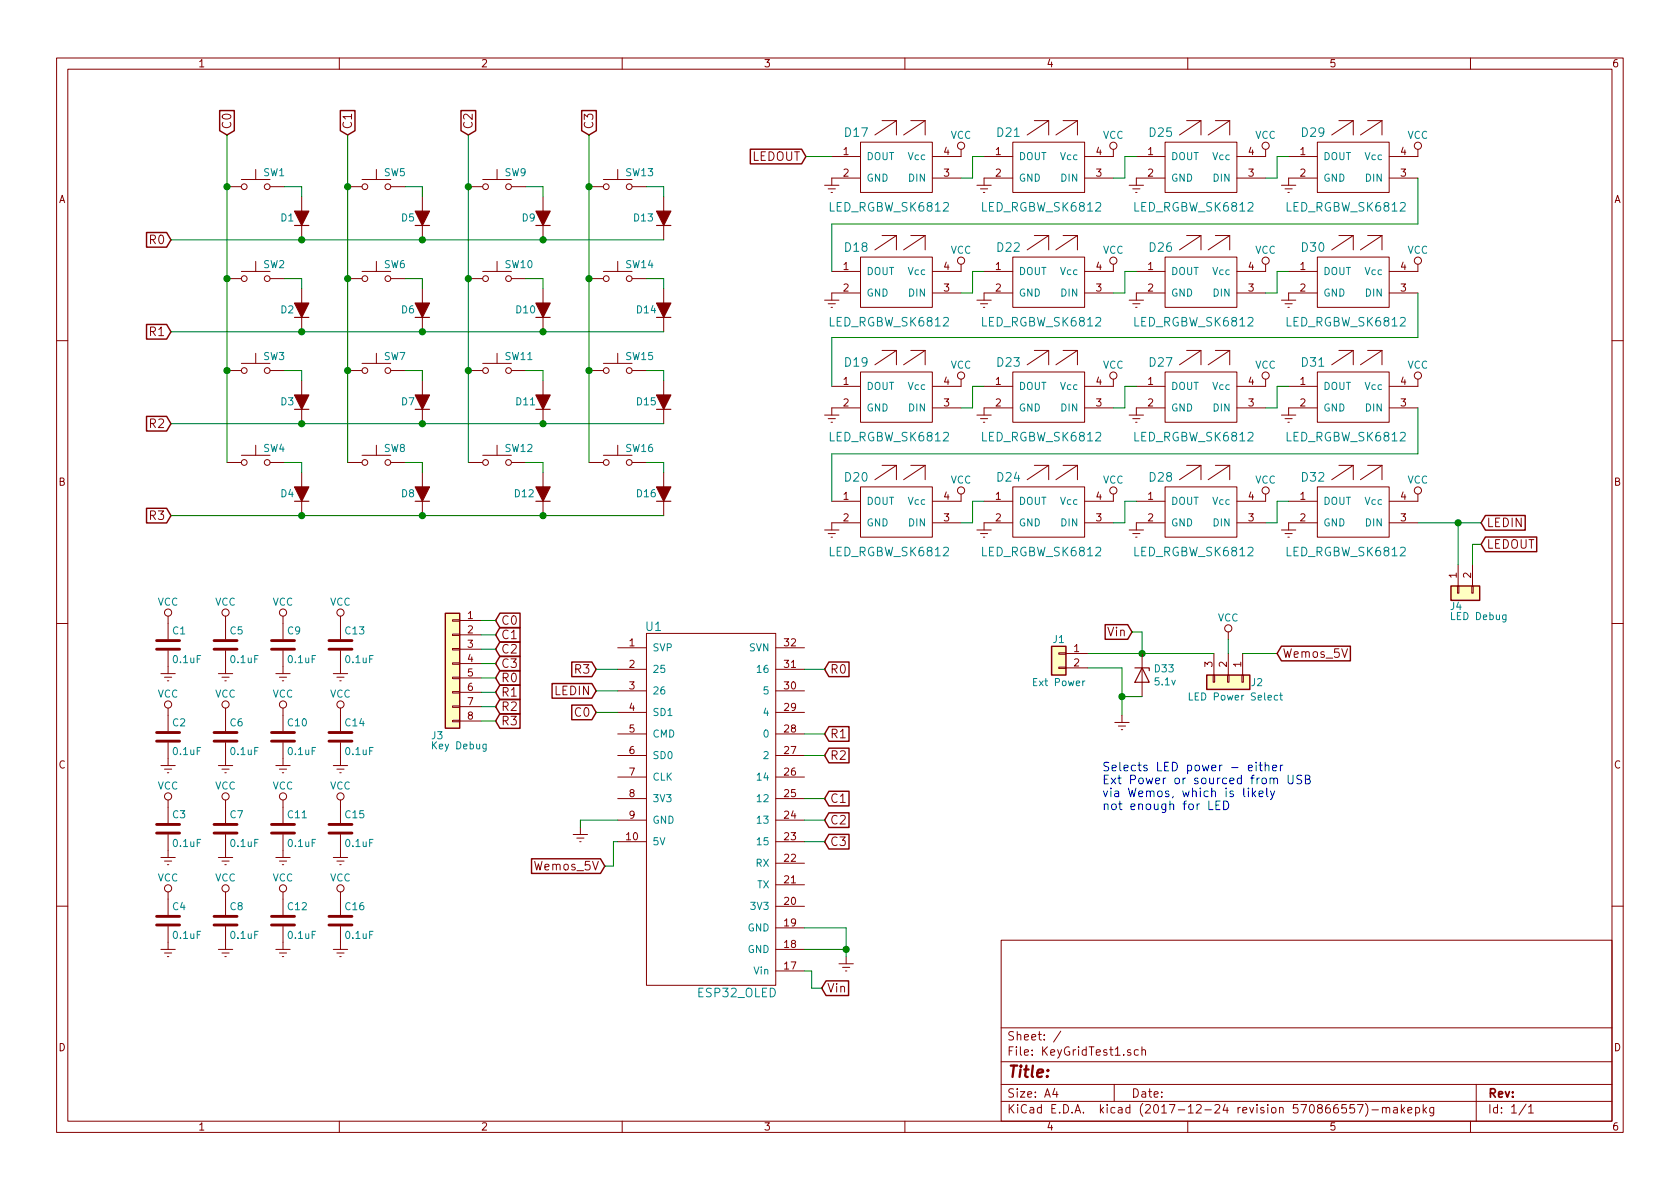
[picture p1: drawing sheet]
<svg xmlns="http://www.w3.org/2000/svg" width="297mm" height="210mm" viewBox="0 0 297 210" stroke-linecap="round" stroke-linejoin="round" font-family="sans-serif">
<g fill="none" stroke="#840000" stroke-width=".18">
<path d="M10 10.3h277v189.9h-277zM12 12.2h273v186.1h-273zM60 10.3v1.9M110 10.3v1.9M160 10.3v1.9M210 10.3v1.9M260 10.3v1.9M40.1 33h2.6M42.7 31.7h5.1M45.2 30v1.7M47.8 33h2.5M53.3 34.8v7.6"/>
<path d="M61.5 33h2.5M64 31.7h5.1M66.5 30v1.7M69.1 33h2.5M74.7 34.8v7.6M82.8 33h2.5M85.3 31.7h5.1M87.9 30v1.7M90.4 33h2.6M96 34.8v7.6M104.1 33h2.6M106.7 31.7h5.1"/>
<path d="M109.2 30v1.7M111.8 33h2.5M117.3 34.8v7.6M145.8 32.8h2.5M146.4 33.4h1.3M146.9 34h.3M147.1 27.7h5M152.1 25.1h12.7v8.9h-12.7zM152.1 31.5h-5v1.3M156 21.3h2.5l-3.8 2.6M158.5 21.3v2.6M161 21.3h2.6"/>
<path d="M163.6 21.3l-3.8 2.6M163.6 21.3v2.6M164.8 31.5h5.1M169.9 26.4v1.3h-5.1M172.7 32.8h2.6M173.4 33.4h1.2M173.9 34h.2M174 27.7h5.1M179.1 25.1h12.7v8.9h-12.7zM179.1 31.5h-5.1v1.3M182.9 21.3h2.5l-3.8 2.6M185.4 21.3v2.6"/>
<path d="M188 21.3h2.5M190.5 21.3l-3.8 2.6M190.5 21.3v2.6M191.8 31.5h5M196.8 26.4v1.3h-5M199.6 32.8h2.6M200.3 33.4h1.2M200.8 34h.2M200.9 27.7h5.1M206 25.1h12.7v8.9h-12.7zM206 31.5h-5.1v1.3M209.8 21.3h2.5l-3.8 2.6"/>
<path d="M212.3 21.3v2.6M214.9 21.3h2.5M217.4 21.3l-3.8 2.6M217.4 21.3v2.6M218.7 31.5h5.1M223.8 26.4v1.3h-5.1M226.6 32.8h2.5M227.2 33.4h1.3M227.7 34h.3M227.8 27.7h5.1M232.9 25.1h12.7v8.9h-12.7zM232.9 31.5h-5.1v1.3"/>
<path d="M236.7 21.3h2.6l-3.8 2.6M239.3 21.3v2.6M241.8 21.3h2.5M244.3 21.3l-3.8 2.6M244.3 21.3v2.6M245.6 31.5h5.1M250.7 26.4v1.3h-5.1M40.1 49.3h2.6M42.7 48h5.1M45.2 46.2v1.8M47.8 49.3h2.5M53.3 51v7.7"/>
<path d="M61.5 49.3h2.5M64 48h5.1M66.5 46.2v1.8M69.1 49.3h2.5M74.7 51v7.7M82.8 49.3h2.5M85.3 48h5.1M87.9 46.2v1.8M90.4 49.3h2.6M96 51v7.7M104.1 49.3h2.6M106.7 48h5.1"/>
<path d="M109.2 46.2v1.8M111.8 49.3h2.5M117.3 51v7.7M145.8 53.1h2.5M146.4 53.7h1.3M146.9 54.4h.3M147.1 48h5M152.1 45.5h12.7v8.9h-12.7zM152.1 51.8h-5v1.3M156 41.7h2.5l-3.8 2.5M158.5 41.7v2.5M161 41.7h2.6"/>
<path d="M163.6 41.7v2.5M163.6 41.7l-3.8 2.5M164.8 51.8h5.1M169.9 46.7v1.3h-5.1M172.7 53.1h2.6M173.4 53.7h1.2M173.9 54.4h.2M174 48h5.1M179.1 45.5h12.7v8.9h-12.7zM179.1 51.8h-5.1v1.3M182.9 41.7h2.5l-3.8 2.5M185.4 41.7v2.5"/>
<path d="M188 41.7h2.5M190.5 41.7v2.5M190.5 41.7l-3.8 2.5M191.8 51.8h5M196.8 46.7v1.3h-5M199.6 53.1h2.6M200.3 53.7h1.2M200.8 54.4h.2M200.9 48h5.1M206 45.5h12.7v8.9h-12.7zM206 51.8h-5.1v1.3M209.8 41.7h2.5l-3.8 2.5"/>
<path d="M212.3 41.7v2.5M214.9 41.7h2.5M217.4 41.7v2.5M217.4 41.7l-3.8 2.5M218.7 51.8h5.1M223.8 46.7v1.3h-5.1M226.6 53.1h2.5M227.2 53.7h1.3M227.7 54.4h.3M227.8 48h5.1M232.9 45.5h12.7v8.9h-12.7zM232.9 51.8h-5.1v1.3"/>
<path d="M236.7 41.7h2.6l-3.8 2.5M239.3 41.7v2.5M241.8 41.7h2.5M244.3 41.7v2.5M244.3 41.7l-3.8 2.5M245.6 51.8h5.1M250.7 46.7v1.3h-5.1M10 60.2h2M40.1 65.5h2.6M42.7 64.3h5.1M45.2 62.5v1.8M45.2 78.7v1.8"/>
<path d="M47.8 65.5h2.5M53.3 67.3v7.6M61.5 65.5h2.5M64 64.3h5.1M66.5 62.5v1.8M66.5 78.7v1.8M69.1 65.5h2.5M74.7 67.3v7.6M82.8 65.5h2.5M85.3 64.3h5.1M87.9 62.5v1.8M87.9 78.7v1.8"/>
<path d="M90.4 65.5h2.6M96 67.3v7.6M104.1 65.5h2.6M106.7 64.3h5.1M109.2 62.5v1.8M109.2 78.7v1.8M111.8 65.5h2.5M117.3 67.3v7.6M145.8 73.4h2.5M146.4 74h1.3M146.9 74.7h.3M147.1 68.3h5"/>
<path d="M152.1 65.8h12.7v8.9h-12.7zM152.1 72.1h-5v1.3M156 62h2.5l-3.8 2.5M158.5 62v2.5M161 62h2.6M163.6 62v2.5M163.6 62l-3.8 2.5M164.8 72.1h5.1M169.9 67.1v1.2h-5.1M172.7 73.4h2.6M173.4 74h1.2M173.9 74.7h.2"/>
<path d="M174 68.3h5.1M179.1 65.8h12.7v8.9h-12.7zM179.1 72.1h-5.1v1.3M182.9 62h2.5l-3.8 2.5M185.4 62v2.5M188 62h2.5M190.5 62v2.5M190.5 62l-3.8 2.5M191.8 72.1h5M196.8 67.1v1.2h-5M199.6 73.4h2.6M200.3 74h1.2"/>
<path d="M200.8 74.7h.2M200.9 68.3h5.1M206 65.8h12.7v8.9h-12.7zM206 72.1h-5.1v1.3M209.8 62h2.5l-3.8 2.5M212.3 62v2.5M214.9 62h2.5M217.4 62v2.5M217.4 62l-3.8 2.5M218.7 72.1h5.1M223.8 67.1v1.2h-5.1M226.6 73.4h2.5"/>
<path d="M227.2 74h1.3M227.7 74.7h.3M227.8 68.3h5.1M232.9 65.8h12.7v8.9h-12.7zM232.9 72.1h-5.1v1.3M236.7 62h2.6l-3.8 2.5M239.3 62v2.5M241.8 62h2.5M244.3 62v2.5M244.3 62l-3.8 2.5M245.6 72.1h5.1M250.7 67.1v1.2h-5.1"/>
<path d="M285 60.2h2M40.1 81.8h2.6M42.7 80.5h5.1M47.8 81.8h2.5M53.3 83.6v7.6M61.5 81.8h2.5M64 80.5h5.1M69.1 81.8h2.5M74.7 83.6v7.6M82.8 81.8h2.5M85.3 80.5h5.1M90.4 81.8h2.6"/>
<path d="M96 83.6v7.6M104.1 81.8h2.6M106.7 80.5h5.1M111.8 81.8h2.5M117.3 83.6v7.6M145.8 93.7h2.5M146.4 94.4h1.3M146.9 95h.3M147.1 88.6h5M152.1 86.1h12.7v8.9h-12.7zM152.1 92.5h-5v1.2M156 82.3h2.5l-3.8 2.5"/>
<path d="M158.5 82.3v2.5M161 82.3h2.6M163.6 82.3v2.5M163.6 82.3l-3.8 2.5M164.8 92.5h5.1M169.9 87.4v1.2h-5.1M172.7 93.7h2.6M173.4 94.4h1.2M173.9 95h.2M174 88.6h5.1M179.1 86.1h12.7v8.9h-12.7zM179.1 92.5h-5.1v1.2"/>
<path d="M182.9 82.3h2.5l-3.8 2.5M185.4 82.3v2.5M188 82.3h2.5M190.5 82.3v2.5M190.5 82.3l-3.8 2.5M191.8 92.5h5M196.8 87.4v1.2h-5M199.6 93.7h2.6M200.3 94.4h1.2M200.8 95h.2M200.9 88.6h5.1M206 86.1h12.7v8.9h-12.7z"/>
<path d="M206 92.5h-5.1v1.2M209.8 82.3h2.5l-3.8 2.5M212.3 82.3v2.5M214.9 82.3h2.5M217.4 82.3v2.5M217.4 82.3l-3.8 2.5M218.7 92.5h5.1M223.8 87.4v1.2h-5.1M226.6 93.7h2.5M227.2 94.4h1.3M227.7 95h.3M227.8 88.6h5.1"/>
<path d="M232.9 86.1h12.7v8.9h-12.7zM232.9 92.5h-5.1v1.2M236.7 82.3h2.6l-3.8 2.5M239.3 82.3v2.5M241.8 82.3h2.5M244.3 82.3v2.5M244.3 82.3l-3.8 2.5M245.6 92.5h5.1M250.7 87.4v1.2h-5.1M257.8 99.8v3.8M260.3 99.8v3.8M10 110.3h2"/>
<path d="M28.4 119.1h2.6M29.1 119.8h1.3M29.7 109v4M29.7 115.1v4M38.6 119.1h2.5M39.2 119.8h1.3M39.9 109v4M39.9 115.1v4M48.8 119.1h2.5M49.4 119.8h1.3M50 109v4M50 115.1v4"/>
<path d="M58.9 119.1h2.6M59.6 119.8h1.2M60.2 109v4M60.2 115.1v4M80 119.8h1.3v.2h-1.3zM80 117.2h1.3v.3h-1.3zM80 114.7h1.3v.2h-1.3zM80 112.1h1.3v.3h-1.3zM80 109.6h1.3v.2h-1.3zM81.3 109.7h3.8M81.3 112.3h3.8M81.3 114.8h3.8"/>
<path d="M81.3 117.3h3.8M81.3 119.9h3.8M109.2 114.5h5.1M109.2 118.4h5.1M114.3 112h22.9v62.2h-22.9zM137.2 114.5h5M137.2 118.4h5M187.2 118h1.3v.2h-1.3zM187.2 115.4h1.3v.3h-1.3zM188.5 115.6h3.8M188.5 118.1h3.8M201.9 115.6v7.6"/>
<path d="M214.5 119.4h.3v1.2h-.3zM214.6 115.6v3.8M217 119.4h.3v1.2h-.3zM217.2 111.8v1.2M217.2 115.6v3.8M219.6 119.4h.2v1.2h-.2zM219.7 115.6v3.8M257.7 103.6h.2v1.3h-.2zM260.2 103.6h.3v1.3h-.3zM285 110.3h2M28.4 135.4h2.6M29.1 136h1.3"/>
<path d="M29.6 120.4h.2M29.6 136.6h.2M29.7 125.2v4.1M29.7 131.3v4.1M38.6 135.4h2.5M39.2 136h1.3M39.8 120.4h.2M39.8 136.6h.2M39.9 125.2v4.1M39.9 131.3v4.1M48.8 135.4h2.5M49.4 136h1.3"/>
<path d="M49.9 120.4h.3M49.9 136.6h.3M50 125.2v4.1M50 131.3v4.1M58.9 135.4h2.6M59.6 136h1.2M60.1 120.4h.2M60.1 136.6h.2M60.2 125.2v4.1M60.2 131.3v4.1M80 127.4h1.3v.2h-1.3zM80 124.8h1.3v.3h-1.3z"/>
<path d="M80 122.3h1.3v.2h-1.3zM81.3 122.4h3.8M81.3 125h3.8M81.3 127.5h3.8M109.2 122.2h5.1M109.2 126h5.1M109.2 129.8h5.1M109.2 133.6h5.1M109.2 137.4h5.1M137.2 122.2h5M137.2 126h5M137.2 129.8h5"/>
<path d="M137.2 133.6h5M137.2 137.4h5M197.1 127.8h2.5M197.7 128.4h1.3M198.2 129h.3M198.4 126.5v1.3M28.4 151.6h2.6M29.1 152.3h1.3M29.6 152.9h.2M29.7 141.5v4M29.7 147.6v4M29.7 157.7v4.1"/>
<path d="M38.6 151.6h2.5M39.2 152.3h1.3M39.8 152.9h.2M39.9 141.5v4M39.9 147.6v4M39.9 157.7v4.1M48.8 151.6h2.5M49.4 152.3h1.3M49.9 152.9h.3M50 141.5v4M50 147.6v4M50 157.7v4.1"/>
<path d="M58.9 151.6h2.6M59.6 152.3h1.2M60.1 152.9h.2M60.2 141.5v4M60.2 147.6v4M60.2 157.7v4.1M101.3 147.6h2.6M102 148.2h1.3M102.5 148.8h.2M102.6 146.3v1.3M109.2 141.2h5.1M109.2 145h5.1"/>
<path d="M109.2 148.8h5.1M137.2 141.2h5M137.2 145h5M137.2 148.8h5M137.2 156.5h5M137.2 152.6h5M10 160.2h2M28.4 167.9h2.6M29.1 168.5h1.3M29.6 169.2h.2M29.7 163.8v4.1M38.6 167.9h2.5"/>
<path d="M39.2 168.5h1.3M39.8 169.2h.2M39.9 163.8v4.1M48.8 167.9h2.5M49.4 168.5h1.3M49.9 169.2h.3M50 163.8v4.1M58.9 167.9h2.6M59.6 168.5h1.2M60.1 169.2h.2M60.2 163.8v4.1M137.2 167.9h5"/>
<path d="M137.2 160.3h5M137.2 171.7h5M137.2 164.1h5M148.3 170.4h2.6M149 171.1h1.2M149.5 171.7h.2M149.6 169.2v1.2M177 166.3h108v32h-108zM285 160.2h2M60 198.3v1.9M110 198.3v1.9M160 198.3v1.9"/>
<path d="M177 194.8h108M177 191.8h108M177 187.8h108M177 181.8h108M186.5 192.5l-.4 1h1M186.8 193v1M187.6 182.3l-1.3 2M197 191.8v3M199.9 185.7l-.4-.1-.2 .2 .1 .2 .5 .2v.3h-.6M201.3 185.7l-.5-.1-.2 .3v.6l.2 .1 .5-.1M201.9 185.7l.2-.1 .4 .1v.9M201.9 185.1v1.5"/>
<path d="M210 198.3v1.9M238 195.3h-.7l-.1 .7 .2-.1 .5 .1 .2 .2-.1 .5-.2 .1-.6-.1M239.4 195.3h-.7v.7l.2-.1 .5 .1 .1 .2-.1 .5-.2 .1-.5-.1M240 195.3h1l-.6 1.5M241.4 195.1a1.71 1.71 0 0 1 0 2.3M242.6 196.3h1.1M244.4 196l.1-.1a.37 .37 0 0 1 .6 .1v.8M244.4 195.8v1M245.1 196l.2-.2 .3 .1 .1 .9M246.4 195.9h.6l.1 .9M247.1 196.2l-.5 .1-.2 .2 .2 .3 .5-.1M247.8 195.3v1.5"/>
<path d="M247.9 196.3l.5 .5M248.4 195.8l-.6 .6M248.9 196.3l.7-.1v-.3l-.5-.1-.2 .2 .1 .7h.6M250.3 195.9l.4-.1 .3 .3-.1 .6-.2 .1-.4-.1M250.3 195.8v1.5M251.6 195.3v1.5M251.8 196.3l.4 .5M252.2 195.8l-.6 .6M253.5 195.8v1.2l-.3 .3h-.3M253.5 195.9l-.4-.1-.3 .3 .1 .6 .2 .1 .4-.1M260 198.3v1.9M261 191.8v6.5"/>
<path d="M269.8 195.2l-1.2 2M270.3 195.8l.4-.5v1.5M270.3 196.8h.8"/>
<circle cx="43.2" cy="33" r=".51"/>
<circle cx="47.2" cy="33" r=".51"/>
<circle cx="64.5" cy="33" r=".51"/>
<circle cx="68.6" cy="33" r=".51"/>
<circle cx="85.9" cy="33" r=".51"/>
<circle cx="89.9" cy="33" r=".51"/>
<circle cx="107.2" cy="33" r=".51"/>
<circle cx="111.3" cy="33" r=".51"/>
<circle cx="169.9" cy="25.8" r=".63"/>
<circle cx="196.8" cy="25.8" r=".63"/>
<circle cx="223.8" cy="25.8" r=".63"/>
<circle cx="250.7" cy="25.8" r=".63"/>
<circle cx="43.2" cy="49.3" r=".51"/>
<circle cx="47.2" cy="49.3" r=".51"/>
<circle cx="64.5" cy="49.3" r=".51"/>
<circle cx="68.6" cy="49.3" r=".51"/>
<circle cx="85.9" cy="49.3" r=".51"/>
<circle cx="89.9" cy="49.3" r=".51"/>
<circle cx="107.2" cy="49.3" r=".51"/>
<circle cx="111.3" cy="49.3" r=".51"/>
<circle cx="169.9" cy="46.1" r=".63"/>
<circle cx="196.8" cy="46.1" r=".63"/>
<circle cx="223.8" cy="46.1" r=".63"/>
<circle cx="250.7" cy="46.1" r=".63"/>
<circle cx="43.2" cy="65.5" r=".51"/>
<circle cx="47.2" cy="65.5" r=".51"/>
<circle cx="64.5" cy="65.5" r=".51"/>
<circle cx="68.6" cy="65.5" r=".51"/>
<circle cx="85.9" cy="65.5" r=".51"/>
<circle cx="89.9" cy="65.5" r=".51"/>
<circle cx="107.2" cy="65.5" r=".51"/>
<circle cx="111.3" cy="65.5" r=".51"/>
<circle cx="169.9" cy="66.4" r=".63"/>
<circle cx="196.8" cy="66.4" r=".63"/>
<circle cx="223.8" cy="66.4" r=".63"/>
<circle cx="250.7" cy="66.4" r=".63"/>
<circle cx="43.2" cy="81.8" r=".51"/>
<circle cx="47.2" cy="81.8" r=".51"/>
<circle cx="64.5" cy="81.8" r=".51"/>
<circle cx="68.6" cy="81.8" r=".51"/>
<circle cx="85.9" cy="81.8" r=".51"/>
<circle cx="89.9" cy="81.8" r=".51"/>
<circle cx="107.2" cy="81.8" r=".51"/>
<circle cx="111.3" cy="81.8" r=".51"/>
<circle cx="169.9" cy="86.7" r=".63"/>
<circle cx="196.8" cy="86.7" r=".63"/>
<circle cx="223.8" cy="86.7" r=".63"/>
<circle cx="250.7" cy="86.7" r=".63"/>
<circle cx="29.7" cy="108.3" r=".63"/>
<circle cx="39.9" cy="108.3" r=".63"/>
<circle cx="50" cy="108.3" r=".63"/>
<circle cx="60.2" cy="108.3" r=".63"/>
<circle cx="217.2" cy="111.1" r=".63"/>
<circle cx="29.7" cy="124.6" r=".63"/>
<circle cx="39.9" cy="124.6" r=".63"/>
<circle cx="50" cy="124.6" r=".63"/>
<circle cx="60.2" cy="124.6" r=".63"/>
<circle cx="29.7" cy="157.1" r=".63"/>
<circle cx="29.7" cy="140.8" r=".63"/>
<circle cx="39.9" cy="140.8" r=".63"/>
<circle cx="39.9" cy="157.1" r=".63"/>
<circle cx="50" cy="140.8" r=".63"/>
<circle cx="50" cy="157.1" r=".63"/>
<circle cx="60.2" cy="157.1" r=".63"/>
<circle cx="60.2" cy="140.8" r=".63"/>
</g>
<g fill="none" stroke="#840000" stroke-width=".2">
<path d="M52.1 39.9h2.5M73.4 39.9h2.5M94.7 39.9h2.6M116.1 39.9h2.5M52.1 56.1h2.5M73.4 56.1h2.5M94.7 56.1h2.6M116.1 56.1h2.5M52.1 72.4h2.5M73.4 72.4h2.5M94.7 72.4h2.6M116.1 72.4h2.5"/>
<path d="M52.1 88.6h2.5M73.4 88.6h2.5M94.7 88.6h2.6M116.1 88.6h2.5M200.7 118.1h2.5v.5M201.9 118.1l1.3 2.5h-2.5z"/>
</g>
<g fill="#840000" stroke="#840000" stroke-width=".2">
<path d="M52.1 37.3h2.5l-1.3 2.6z"/>
<path d="M73.4 37.3h2.5l-1.2 2.6z"/>
<path d="M94.7 37.3h2.6l-1.3 2.6z"/>
<path d="M116.1 37.3h2.5l-1.3 2.6z"/>
<path d="M52.1 53.6h2.5l-1.3 2.5z"/>
<path d="M73.4 53.6h2.5l-1.2 2.5z"/>
<path d="M94.7 53.6h2.6l-1.3 2.5z"/>
<path d="M116.1 53.6h2.5l-1.3 2.5z"/>
<path d="M52.1 69.8h2.5l-1.3 2.6z"/>
<path d="M73.4 69.8h2.5l-1.2 2.6z"/>
<path d="M94.7 69.8h2.6l-1.3 2.6z"/>
<path d="M116.1 69.8h2.5l-1.3 2.6z"/>
<path d="M52.1 86.1h2.5l-1.3 2.5z"/>
<path d="M73.4 86.1h2.5l-1.2 2.5z"/>
<path d="M94.7 86.1h2.6l-1.3 2.5z"/>
<path d="M116.1 86.1h2.5l-1.3 2.5z"/>
</g>
<g fill="none" stroke="#840000" stroke-width=".25">
<path d="M38.8 19.6h2.6v3.5l-1.3 .8-1.3-.8zM60.2 19.6h2.6v3.5l-1.3 .8-1.3-.8zM81.5 19.6h2.6v3.5l-1.3 .8-1.3-.8zM102.8 19.6h2.6v3.5l-1.3 .8-1.3-.8zM132.7 26.4h9l.8 1.3-.8 1.3h-9zM25.9 41.1h3.6l.7 1.3-.7 1.3h-3.6zM25.9 57.4h3.6l.7 1.3-.7 1.3h-3.6zM25.9 73.6h3.6l.7 1.3-.7 1.3h-3.6zM25.9 89.9h3.6l.7 1.3-.7 1.3h-3.6zM262.6 91.2h7.1v2.5h-7.1l-.7-1.2zM262.6 95h9.1v2.6h-9.1l-.7-1.3zM78.7 108.5h2.6v20.3h-2.6z"/>
<path d="M88.4 108.4h3.5v2.6h-3.5l-.8-1.3zM88.4 118.6h3.5v2.6h-3.5l-.8-1.3zM88.4 111h3.5v2.6h-3.5l-.8-1.3zM88.4 113.5h3.5v2.6h-3.5l-.8-1.3zM88.4 116h3.5v2.6h-3.5l-.8-1.3zM101.1 117.1h3.5l.8 1.3-.8 1.3h-3.5zM146.6 117.1h3.5v2.6h-3.5l-.8-1.3zM185.9 114.3h2.6v5.1h-2.6zM195.4 110.5h4l.8 1.3-.8 1.2h-4zM213.4 119.4h7.6v2.5h-7.6zM226.6 114.3h12.2v2.6h-12.2l-.8-1.3zM256.5 103.6h5.1v2.6h-5.1z"/>
<path d="M88.4 126.2h3.5v2.6h-3.5l-.8-1.3zM88.4 121.1h3.5v2.6h-3.5l-.8-1.3zM88.4 123.7h3.5v2.6h-3.5l-.8-1.3zM97.6 120.9h7l.8 1.3-.8 1.3h-7zM101.1 124.7h3.5l.8 1.3-.8 1.3h-3.5zM146.6 132.3h3.5v2.6h-3.5l-.8-1.3zM146.6 128.5h3.5v2.6h-3.5l-.8-1.3zM146.6 139.9h3.5v2.6h-3.5l-.8-1.3zM94 151.9h12.2l.7 1.3-.7 1.3h-12.2zM146.6 143.7h3.5v2.6h-3.5l-.8-1.3zM146.6 147.5h3.5v2.6h-3.5l-.8-1.3zM146 173.5h4v2.5h-4l-.7-1.3z"/>
</g>
<g fill="none" stroke="#840000" stroke-width=".51">
<path d="M27.7 114.8h4M27.7 113.3h4M37.8 114.8h4.1M37.8 113.3h4.1M48 114.8h4.1M48 113.3h4.1M58.2 114.8h4M58.2 113.3h4M27.7 131.1h4M27.7 129.5h4M37.8 131.1h4.1M37.8 129.5h4.1"/>
<path d="M48 131.1h4.1M48 129.5h4.1M58.2 131.1h4M58.2 129.5h4M27.7 147.3h4M27.7 145.8h4M37.8 147.3h4.1M37.8 145.8h4.1M48 147.3h4.1M48 145.8h4.1M58.2 147.3h4M58.2 145.8h4"/>
<path d="M27.7 163.6h4M27.7 162h4M37.8 163.6h4.1M37.8 162h4.1M48 163.6h4.1M48 162h4.1M58.2 163.6h4M58.2 162h4"/>
</g>
<g fill="none" stroke="#008400" stroke-width=".18">
<path d="M40.1 23.9v57.9M50.3 33h3v1.8M61.5 23.9v57.9M71.6 33h3.1v1.8M82.8 23.9v57.9M93 33h3v1.8M104.1 23.9v57.9M114.3 33h3v1.8M142.5 27.7h4.6M174 27.7h-2v3.8h-2.1M200.9 27.7h-2v3.8h-2.1M227.8 27.7h-2v3.8h-2"/>
<path d="M250.7 31.5v8.1h-103.6v8.4M30.2 42.4h87.1M30.2 58.7h87.1M50.3 49.3h3v1.7M71.6 49.3h3.1v1.7M93 49.3h3v1.7M114.3 49.3h3v1.7M174 48h-2v3.8h-2.1M200.9 48h-2v3.8h-2.1M227.8 48h-2v3.8h-2M250.7 51.8v7.9h-103.6v8.6M30.2 74.9h87.1"/>
<path d="M50.3 65.5h3v1.8M71.6 65.5h3.1v1.8M93 65.5h3v1.8M114.3 65.5h3v1.8M174 68.3h-2v3.8h-2.1M200.9 68.3h-2v3.8h-2.1M227.8 68.3h-2v3.8h-2M250.7 72.1v8.2h-103.6v8.3M30.2 91.2h87.1M50.3 81.8h3v1.8M71.6 81.8h3.1v1.8M93 81.8h3v1.8"/>
<path d="M114.3 81.8h3v1.8M174 88.6h-2v3.9h-2.1M200.9 88.6h-2v3.9h-2.1M227.8 88.6h-2v3.9h-2M250.7 92.5h11.2M257.8 92.5v7.3M261.9 96.3h-1.6v3.5M85.1 112.3h2.5M85.1 109.7h2.5M85.1 114.8h2.5M85.1 117.3h2.5M85.1 119.9h2.5"/>
<path d="M105.4 118.4h3.8M142.2 118.4h3.6M192.3 115.6h22.3M192.3 118.1h6.1v8.4M200.2 111.8h1.7v3.8M217.2 113v2.6M219.7 115.6h6.1M85.1 122.4h2.5M85.1 125h2.5M85.1 127.5h2.5M105.4 122.2h3.8M105.4 126h3.8"/>
<path d="M142.2 129.8h3.6M142.2 133.6h3.6M198.4 123.2h3.5M109.2 145h-6.6v1.3M109.2 148.8h-.7v4.4h-1.6M142.2 145h3.6M142.2 141.2h3.6M142.2 148.8h3.6M142.2 164.1h7.4v5.1M142.2 167.9h7.4M142.2 171.7h1.3v3h1.8"/>
</g>
<g fill="#008400" stroke="#008400" stroke-width=".25">
<circle cx="149.6" cy="167.9" r=".51"/>
<circle cx="201.9" cy="115.6" r=".51"/>
<circle cx="40.1" cy="33" r=".51"/>
<circle cx="61.5" cy="33" r=".51"/>
<circle cx="82.8" cy="33" r=".51"/>
<circle cx="96" cy="42.4" r=".51"/>
<circle cx="74.7" cy="42.4" r=".51"/>
<circle cx="53.3" cy="42.4" r=".51"/>
<circle cx="104.1" cy="33" r=".51"/>
<circle cx="104.1" cy="49.3" r=".51"/>
<circle cx="82.8" cy="49.3" r=".51"/>
<circle cx="61.5" cy="49.3" r=".51"/>
<circle cx="40.1" cy="49.3" r=".51"/>
<circle cx="53.3" cy="58.7" r=".51"/>
<circle cx="74.7" cy="58.7" r=".51"/>
<circle cx="96" cy="58.7" r=".51"/>
<circle cx="40.1" cy="65.5" r=".51"/>
<circle cx="61.5" cy="65.5" r=".51"/>
<circle cx="82.8" cy="65.5" r=".51"/>
<circle cx="104.1" cy="65.5" r=".51"/>
<circle cx="96" cy="74.9" r=".51"/>
<circle cx="74.7" cy="74.9" r=".51"/>
<circle cx="53.3" cy="74.9" r=".51"/>
<circle cx="53.3" cy="91.2" r=".51"/>
<circle cx="74.7" cy="91.2" r=".51"/>
<circle cx="96" cy="91.2" r=".51"/>
<circle cx="257.8" cy="92.5" r=".51"/>
<circle cx="198.4" cy="123.2" r=".51"/>
</g>
<g fill="#ffffc2" stroke="#ffffc2" stroke-width=".18">
<path d="M213.4 119.4h7.6v2.5h-7.6z"/>
<path d="M185.9 114.3h2.6v5.1h-2.6z"/>
<path d="M256.5 103.6h5.1v2.6h-5.1z"/>
<path d="M78.7 108.5h2.6v20.3h-2.6z"/>
</g>
<path d="M86 131.6l-.1 1.1-.2 .2-.3-.1M86 131.6h-.4l-.2 .2 .1 .6h.5M191.8 120.4l-.4 .2M210.3 122.5v1.3h.6M225.9 123h-.4l-.2 .2 .1 .5h.5M226.3 123h.4M226.4 122.5v1.1l.3 .2" fill="none" stroke="#008484" stroke-width=".18"/>
<g fill="none" stroke="#0000c2" stroke-width=".18">
<path d="M219.9 139.4v1.3l.2 .2M220.7 135.8l.7-.1v-.3l-.5-.1-.2 .2 .1 .7h.6M220.7 139.4v.1M220.7 139.9v1M221.4 139.4v1.5M222 139.9l-.6 .6M222.1 134.8v.1M222.1 135.3v1M222.6 135.3h.6M222.8 134.8v1.3l.1 .1 .3 .1M223.7 135.4l.2-.1 .4 .1 .1 .9M223.7 134.8v1.5"/>
<path d="M224 139.4v1.3l.2 .2M224.6 139.9l.4 1M225 135.8l.7-.1v-.3l-.5-.1-.2 .2 .1 .7h.6M225.2 137.8l.2-.2 .4 .1 .1 .9M225.4 139.9l-.5 1.3-.3 .2M226.4 135.3v1M226.8 135.3l-.3 .1-.1 .2M227.8 137.1v1.2l.2 .3h.3l.3-.3v-1.2M230.1 137.2l-.5-.1-.2 .1v.5l.6 .2 .1 .4-.2 .3-.6-.1M230.8 137.8l.7-.1 .1-.2-.1-.3-.7-.1v1.5h.6l.3-.3a.41 .41 0 0 0-.4-.5M213.7 141.7v1.5h.8M215 142.4h.5"/>
<path d="M215.7 141.7h-.7v1.5h.7M216.4 141.7a.77 .77 0 0 1 .9 .7 .77 .77 0 0 1-.9 .8zM221.6 140.3l.4 .6M222.6 140.4l.7-.2v-.3h-.5l-.2 .2 .1 .7h.6"/>
</g>
<text font-size="2.8" fill="#840000" x="178" y="190.5">Title:</text>
<g font-size="2.1" fill="#840000">
<text x="40.9" y="23" transform="rotate(-90 40.9 23)">C0</text>
<text x="62.2" y="23" transform="rotate(-90 62.2 23)">C1</text>
<text x="83.6" y="23" transform="rotate(-90 83.6 23)">C2</text>
<text x="104.9" y="23" transform="rotate(-90 104.9 23)">C3</text>
<text x="132.8" y="28.4">LEDOUT</text>
<text x="26.6" y="43.2">R0</text>
<text x="26.6" y="59.4">R1</text>
<text x="26.6" y="75.7">R2</text>
<text x="26.6" y="91.9">R3</text>
<text x="262.8" y="93.2">LEDIN</text>
<text x="262.8" y="97">LEDOUT</text>
<text x="88.5" y="110.5">C0</text>
<text x="88.5" y="113">C1</text>
<text x="195.9" y="112.5">Vin</text>
<text x="88.5" y="115.6">C2</text>
<text x="88.5" y="118.1">C3</text>
<text x="101.8" y="119.1">R3</text>
<text x="146.7" y="119.1">R0</text>
<text x="226.7" y="116.3">Wemos_5V</text>
<text x="88.5" y="120.6">R0</text>
<text x="88.5" y="123.2">R1</text>
<text x="88.5" y="125.7">R2</text>
<text x="98.1" y="122.9">LEDIN</text>
<text x="88.5" y="128.3">R3</text>
<text x="101.8" y="126.7">C0</text>
<text x="146.7" y="130.6">R1</text>
<text x="146.7" y="134.4">R2</text>
<text x="146.7" y="142">C1</text>
<text x="146.7" y="145.8">C2</text>
<text x="146.7" y="149.6">C3</text>
<text x="94.7" y="153.9">Wemos_5V</text>
<text x="146.2" y="175.5">Vin</text>
<text x="178" y="184">Sheet: /</text>
<text x="178" y="186.7">File: KeyGridTest1.sch</text>
<text x="178" y="196.9">KiCad E.D.A. kicad (2017-12-24 revision 570866557)-makepkg</text>
<text x="178" y="194.1">Size: A4</text>
<text x="200" y="194.1">Date:</text>
<text x="263" y="194.1">Rev:</text>
<text x="263" y="196.9">Id: 1/1</text>
</g>
<g font-size="2.1" fill="#008484">
<text x="149.5" y="24.2">D17</text>
<text x="176.4" y="24.2">D21</text>
<text x="203.3" y="24.2">D25</text>
<text x="230.2" y="24.2">D29</text>
<text x="146.7" y="37.4">LED_RGBW_SK6812</text>
<text x="173.7" y="37.4">LED_RGBW_SK6812</text>
<text x="200.6" y="37.4">LED_RGBW_SK6812</text>
<text x="227.5" y="37.4">LED_RGBW_SK6812</text>
<text x="149.5" y="44.5">D18</text>
<text x="176.4" y="44.5">D22</text>
<text x="203.3" y="44.5">D26</text>
<text x="230.2" y="44.5">D30</text>
<text x="146.7" y="57.7">LED_RGBW_SK6812</text>
<text x="173.7" y="57.7">LED_RGBW_SK6812</text>
<text x="200.6" y="57.7">LED_RGBW_SK6812</text>
<text x="227.5" y="57.7">LED_RGBW_SK6812</text>
<text x="149.5" y="64.8">D19</text>
<text x="176.4" y="64.8">D23</text>
<text x="203.3" y="64.8">D27</text>
<text x="230.2" y="64.8">D31</text>
<text x="146.7" y="78">LED_RGBW_SK6812</text>
<text x="173.7" y="78">LED_RGBW_SK6812</text>
<text x="200.6" y="78">LED_RGBW_SK6812</text>
<text x="227.5" y="78">LED_RGBW_SK6812</text>
<text x="149.5" y="85.2">D20</text>
<text x="176.4" y="85.2">D24</text>
<text x="203.3" y="85.2">D28</text>
<text x="230.2" y="85.2">D32</text>
<text x="146.7" y="98.4">LED_RGBW_SK6812</text>
<text x="173.7" y="98.4">LED_RGBW_SK6812</text>
<text x="200.6" y="98.4">LED_RGBW_SK6812</text>
<text x="227.5" y="98.4">LED_RGBW_SK6812</text>
<text x="114.2" y="111.6">U1</text>
<text x="123.5" y="176.3">ESP32_OLED</text>
</g>
<g font-size="2.1" fill="#0000c2">
<text x="194.8" y="136.4">Selects LED power - either</text>
<text x="194.8" y="138.7">Ext Power or sourced from USB</text>
<text x="194.8" y="141">via Wemos, which is likely</text>
<text x="194.8" y="143.3">not enough for LED</text>
</g>
<g font-size="1.8" fill="#840000">
<text x="35" y="11.9">1</text>
<text x="85" y="11.9">2</text>
<text x="135" y="11.9">3</text>
<text x="185" y="11.9">4</text>
<text x="235" y="11.9">5</text>
<text x="285" y="11.9">6</text>
<text x="149.1" y="27.4">1</text>
<text x="166.9" y="27.4">4</text>
<text x="176" y="27.4">1</text>
<text x="193.8" y="27.4">4</text>
<text x="203" y="27.4">1</text>
<text x="220.8" y="27.4">4</text>
<text x="229.9" y="27.4">1</text>
<text x="247.7" y="27.4">4</text>
<text x="10.4" y="35.9">A</text>
<text x="149.1" y="31.2">2</text>
<text x="166.9" y="31.2">3</text>
<text x="176" y="31.2">2</text>
<text x="193.8" y="31.2">3</text>
<text x="203" y="31.2">2</text>
<text x="220.8" y="31.2">3</text>
<text x="229.9" y="31.2">2</text>
<text x="247.7" y="31.2">3</text>
<text x="285.4" y="35.9">A</text>
<text x="149.1" y="47.7">1</text>
<text x="166.9" y="47.7">4</text>
<text x="176" y="47.7">1</text>
<text x="193.8" y="47.7">4</text>
<text x="203" y="47.7">1</text>
<text x="220.8" y="47.7">4</text>
<text x="229.9" y="47.7">1</text>
<text x="247.7" y="47.7">4</text>
<text x="149.1" y="51.6">2</text>
<text x="166.9" y="51.6">3</text>
<text x="176" y="51.6">2</text>
<text x="193.8" y="51.6">3</text>
<text x="203" y="51.6">2</text>
<text x="220.8" y="51.6">3</text>
<text x="229.9" y="51.6">2</text>
<text x="247.7" y="51.6">3</text>
<text x="149.1" y="68.1">1</text>
<text x="149.1" y="71.9">2</text>
<text x="166.9" y="71.9">3</text>
<text x="166.9" y="68.1">4</text>
<text x="176" y="68.1">1</text>
<text x="176" y="71.9">2</text>
<text x="193.8" y="71.9">3</text>
<text x="193.8" y="68.1">4</text>
<text x="203" y="68.1">1</text>
<text x="203" y="71.9">2</text>
<text x="220.8" y="71.9">3</text>
<text x="220.8" y="68.1">4</text>
<text x="229.9" y="68.1">1</text>
<text x="229.9" y="71.9">2</text>
<text x="247.7" y="71.9">3</text>
<text x="247.7" y="68.1">4</text>
<text x="10.4" y="85.9">B</text>
<text x="149.1" y="88.4">1</text>
<text x="166.9" y="88.4">4</text>
<text x="176" y="88.4">1</text>
<text x="193.8" y="88.4">4</text>
<text x="203" y="88.4">1</text>
<text x="220.8" y="88.4">4</text>
<text x="229.9" y="88.4">1</text>
<text x="247.7" y="88.4">4</text>
<text x="285.4" y="85.9">B</text>
<text x="149.1" y="92.2">2</text>
<text x="166.9" y="92.2">3</text>
<text x="176" y="92.2">2</text>
<text x="193.8" y="92.2">3</text>
<text x="203" y="92.2">2</text>
<text x="220.8" y="92.2">3</text>
<text x="229.9" y="92.2">2</text>
<text x="247.7" y="92.2">3</text>
<text x="257.6" y="102.2" transform="rotate(-90 257.6 102.2)">1</text>
<text x="260.1" y="102.2" transform="rotate(-90 260.1 102.2)">2</text>
<text x="82.7" y="109.5">1</text>
<text x="82.7" y="112">2</text>
<text x="82.7" y="114.5">3</text>
<text x="82.7" y="117.1">4</text>
<text x="82.7" y="119.6">5</text>
<text x="111.3" y="114.3">1</text>
<text x="111.3" y="118.1">2</text>
<text x="138.7" y="118.1">31</text>
<text x="138.7" y="114.3">32</text>
<text x="189.9" y="115.3">1</text>
<text x="189.9" y="117.9">2</text>
<text x="214.4" y="118" transform="rotate(-90 214.4 118)">3</text>
<text x="216.9" y="118" transform="rotate(-90 216.9 118)">2</text>
<text x="219.5" y="118" transform="rotate(-90 219.5 118)">1</text>
<text x="82.7" y="122.2">6</text>
<text x="82.7" y="124.7">7</text>
<text x="111.3" y="121.9">3</text>
<text x="111.3" y="125.7">4</text>
<text x="138.7" y="121.9">30</text>
<text x="138.7" y="125.7">29</text>
<text x="82.7" y="127.2">8</text>
<text x="111.3" y="129.5">5</text>
<text x="138.7" y="129.5">28</text>
<text x="10.4" y="135.9">C</text>
<text x="111.3" y="133.3">6</text>
<text x="111.3" y="137.2">7</text>
<text x="138.7" y="137.2">26</text>
<text x="138.7" y="133.3">27</text>
<text x="285.4" y="135.9">C</text>
<text x="111.3" y="141">8</text>
<text x="138.7" y="141">25</text>
<text x="110.8" y="148.6">10</text>
<text x="111.3" y="144.8">9</text>
<text x="138.7" y="148.6">23</text>
<text x="138.7" y="144.8">24</text>
<text x="138.7" y="152.4">22</text>
<text x="138.7" y="160">20</text>
<text x="138.7" y="156.2">21</text>
<text x="138.7" y="167.6">18</text>
<text x="138.7" y="163.8">19</text>
<text x="138.7" y="171.4">17</text>
<text x="10.4" y="185.9">D</text>
<text x="285.4" y="185.9">D</text>
<text x="35" y="199.9">1</text>
<text x="85" y="199.9">2</text>
<text x="135" y="199.9">3</text>
<text x="185" y="199.9">4</text>
<text x="235" y="199.9">5</text>
<text x="285" y="199.9">6</text>
</g>
<g font-size="1.8" fill="#008484">
<text x="153.2" y="28.3">DOUT</text>
<text x="160.7" y="28.3">Vcc</text>
<text x="168.1" y="24.6">VCC</text>
<text x="180.1" y="28.3">DOUT</text>
<text x="187.6" y="28.3">Vcc</text>
<text x="195" y="24.6">VCC</text>
<text x="207" y="28.3">DOUT</text>
<text x="214.5" y="28.3">Vcc</text>
<text x="221.9" y="24.6">VCC</text>
<text x="233.9" y="28.3">DOUT</text>
<text x="241.5" y="28.3">Vcc</text>
<text x="248.8" y="24.6">VCC</text>
<text x="46.6" y="31.2">SW1</text>
<text x="67.9" y="31.2">SW5</text>
<text x="89.3" y="31.2">SW9</text>
<text x="110.7" y="31.2">SW13</text>
<text x="153.2" y="32.1">GND</text>
<text x="160.8" y="32.1">DIN</text>
<text x="180.1" y="32.1">GND</text>
<text x="187.7" y="32.1">DIN</text>
<text x="207" y="32.1">GND</text>
<text x="214.6" y="32.1">DIN</text>
<text x="233.9" y="32.1">GND</text>
<text x="241.6" y="32.1">DIN</text>
<text x="49.7" y="39.2">D1</text>
<text x="71" y="39.2">D5</text>
<text x="92.4" y="39.2">D9</text>
<text x="112.1" y="39.2">D13</text>
<text x="46.6" y="47.4">SW2</text>
<text x="67.9" y="47.4">SW6</text>
<text x="89.4" y="47.4">SW10</text>
<text x="110.7" y="47.4">SW14</text>
<text x="168.1" y="44.9">VCC</text>
<text x="195" y="44.9">VCC</text>
<text x="221.9" y="44.9">VCC</text>
<text x="248.8" y="44.9">VCC</text>
<text x="153.2" y="48.6">DOUT</text>
<text x="153.2" y="52.4">GND</text>
<text x="160.7" y="48.6">Vcc</text>
<text x="160.8" y="52.4">DIN</text>
<text x="180.1" y="48.6">DOUT</text>
<text x="180.1" y="52.4">GND</text>
<text x="187.6" y="48.6">Vcc</text>
<text x="187.7" y="52.4">DIN</text>
<text x="207" y="48.6">DOUT</text>
<text x="207" y="52.4">GND</text>
<text x="214.5" y="48.6">Vcc</text>
<text x="214.6" y="52.4">DIN</text>
<text x="233.9" y="48.6">DOUT</text>
<text x="233.9" y="52.4">GND</text>
<text x="241.5" y="48.6">Vcc</text>
<text x="241.6" y="52.4">DIN</text>
<text x="49.7" y="55.4">D2</text>
<text x="71" y="55.4">D6</text>
<text x="91.3" y="55.4">D10</text>
<text x="112.6" y="55.4">D14</text>
<text x="46.6" y="63.7">SW3</text>
<text x="67.9" y="63.7">SW7</text>
<text x="89.4" y="63.7">SW11</text>
<text x="110.7" y="63.7">SW15</text>
<text x="168.1" y="65.2">VCC</text>
<text x="195" y="65.2">VCC</text>
<text x="221.9" y="65.2">VCC</text>
<text x="248.8" y="65.2">VCC</text>
<text x="49.7" y="71.7">D3</text>
<text x="71" y="71.7">D7</text>
<text x="91.3" y="71.7">D11</text>
<text x="112.6" y="71.7">D15</text>
<text x="153.2" y="69">DOUT</text>
<text x="160.7" y="69">Vcc</text>
<text x="180.1" y="69">DOUT</text>
<text x="187.6" y="69">Vcc</text>
<text x="207" y="69">DOUT</text>
<text x="214.5" y="69">Vcc</text>
<text x="233.9" y="69">DOUT</text>
<text x="241.5" y="69">Vcc</text>
<text x="153.2" y="72.8">GND</text>
<text x="160.8" y="72.8">DIN</text>
<text x="180.1" y="72.8">GND</text>
<text x="187.7" y="72.8">DIN</text>
<text x="207" y="72.8">GND</text>
<text x="214.6" y="72.8">DIN</text>
<text x="233.9" y="72.8">GND</text>
<text x="241.6" y="72.8">DIN</text>
<text x="46.6" y="79.9">SW4</text>
<text x="67.9" y="79.9">SW8</text>
<text x="89.4" y="79.9">SW12</text>
<text x="110.7" y="79.9">SW16</text>
<text x="49.7" y="87.9">D4</text>
<text x="71" y="87.9">D8</text>
<text x="91.1" y="87.9">D12</text>
<text x="112.6" y="87.9">D16</text>
<text x="153.2" y="89.3">DOUT</text>
<text x="160.7" y="89.3">Vcc</text>
<text x="168.1" y="85.5">VCC</text>
<text x="180.1" y="89.3">DOUT</text>
<text x="187.6" y="89.3">Vcc</text>
<text x="195" y="85.5">VCC</text>
<text x="207" y="89.3">DOUT</text>
<text x="214.5" y="89.3">Vcc</text>
<text x="221.9" y="85.5">VCC</text>
<text x="233.9" y="89.3">DOUT</text>
<text x="241.5" y="89.3">Vcc</text>
<text x="248.8" y="85.5">VCC</text>
<text x="153.2" y="93.1">GND</text>
<text x="160.8" y="93.1">DIN</text>
<text x="180.1" y="93.1">GND</text>
<text x="187.7" y="93.1">DIN</text>
<text x="207" y="93.1">GND</text>
<text x="214.6" y="93.1">DIN</text>
<text x="233.9" y="93.1">GND</text>
<text x="241.6" y="93.1">DIN</text>
<text x="27.9" y="107.1">VCC</text>
<text x="38" y="107.1">VCC</text>
<text x="48.2" y="107.1">VCC</text>
<text x="58.3" y="107.1">VCC</text>
<text x="256.5" y="107.9">J4</text>
<text x="30.6" y="112.2">C1</text>
<text x="40.7" y="112.2">C5</text>
<text x="50.9" y="112.2">C9</text>
<text x="61.1" y="112.2">C13</text>
<text x="186.2" y="113.7">J1</text>
<text x="215.3" y="109.9">VCC</text>
<text x="256.7" y="109.6">LED Debug</text>
<text x="30.7" y="117.3">0.1uF</text>
<text x="40.9" y="117.3">0.1uF</text>
<text x="51.1" y="117.3">0.1uF</text>
<text x="61.2" y="117.3">0.1uF</text>
<text x="115.3" y="115.2">SVP</text>
<text x="115.3" y="119">25</text>
<text x="132.5" y="115.2">SVN</text>
<text x="134.2" y="119">16</text>
<text x="204.2" y="118.9">D33</text>
<text x="27.9" y="123.4">VCC</text>
<text x="38" y="123.4">VCC</text>
<text x="48.2" y="123.4">VCC</text>
<text x="58.3" y="123.4">VCC</text>
<text x="115.3" y="122.8">26</text>
<text x="135.2" y="122.8">5</text>
<text x="182.9" y="121.3">Ext Power</text>
<text x="204.3" y="121.2">5.1v</text>
<text x="210.9" y="123.9">LED Power Select</text>
<text x="221.3" y="121.3">J2</text>
<text x="30.6" y="128.4">C2</text>
<text x="40.7" y="128.4">C6</text>
<text x="51" y="128.4">C10</text>
<text x="61.1" y="128.4">C14</text>
<text x="76.4" y="130.7">J3</text>
<text x="115.3" y="126.6">SD1</text>
<text x="115.3" y="130.4">CMD</text>
<text x="135.2" y="130.4">0</text>
<text x="135.2" y="126.6">4</text>
<text x="30.7" y="133.5">0.1uF</text>
<text x="40.9" y="133.5">0.1uF</text>
<text x="51.1" y="133.5">0.1uF</text>
<text x="61.2" y="133.5">0.1uF</text>
<text x="76.6" y="132.5">Key Debug</text>
<text x="115.3" y="134.2">SD0</text>
<text x="135.2" y="134.2">2</text>
<text x="27.9" y="139.6">VCC</text>
<text x="38" y="139.6">VCC</text>
<text x="48.2" y="139.6">VCC</text>
<text x="58.3" y="139.6">VCC</text>
<text x="115.3" y="138">CLK</text>
<text x="115.3" y="141.9">3V3</text>
<text x="134.2" y="141.9">12</text>
<text x="134.2" y="138">14</text>
<text x="30.6" y="144.7">C3</text>
<text x="30.7" y="149.8">0.1uF</text>
<text x="40.7" y="144.7">C7</text>
<text x="40.9" y="149.8">0.1uF</text>
<text x="51" y="144.7">C11</text>
<text x="51.1" y="149.8">0.1uF</text>
<text x="61.1" y="144.7">C15</text>
<text x="61.2" y="149.8">0.1uF</text>
<text x="115.3" y="145.7">GND</text>
<text x="115.3" y="149.5">5V</text>
<text x="134.2" y="149.5">15</text>
<text x="134.2" y="145.7">13</text>
<text x="27.9" y="155.9">VCC</text>
<text x="38" y="155.9">VCC</text>
<text x="48.2" y="155.9">VCC</text>
<text x="58.3" y="155.9">VCC</text>
<text x="133.7" y="153.3">RX</text>
<text x="30.6" y="161">C4</text>
<text x="40.7" y="161">C8</text>
<text x="51" y="161">C12</text>
<text x="61.1" y="161">C16</text>
<text x="133" y="160.9">3V3</text>
<text x="133.9" y="157.1">TX</text>
<text x="30.7" y="166">0.1uF</text>
<text x="40.9" y="166">0.1uF</text>
<text x="51.1" y="166">0.1uF</text>
<text x="61.2" y="166">0.1uF</text>
<text x="132.2" y="164.7">GND</text>
<text x="132.2" y="168.5">GND</text>
<text x="133.4" y="172.3">Vin</text>
</g>
</svg>
